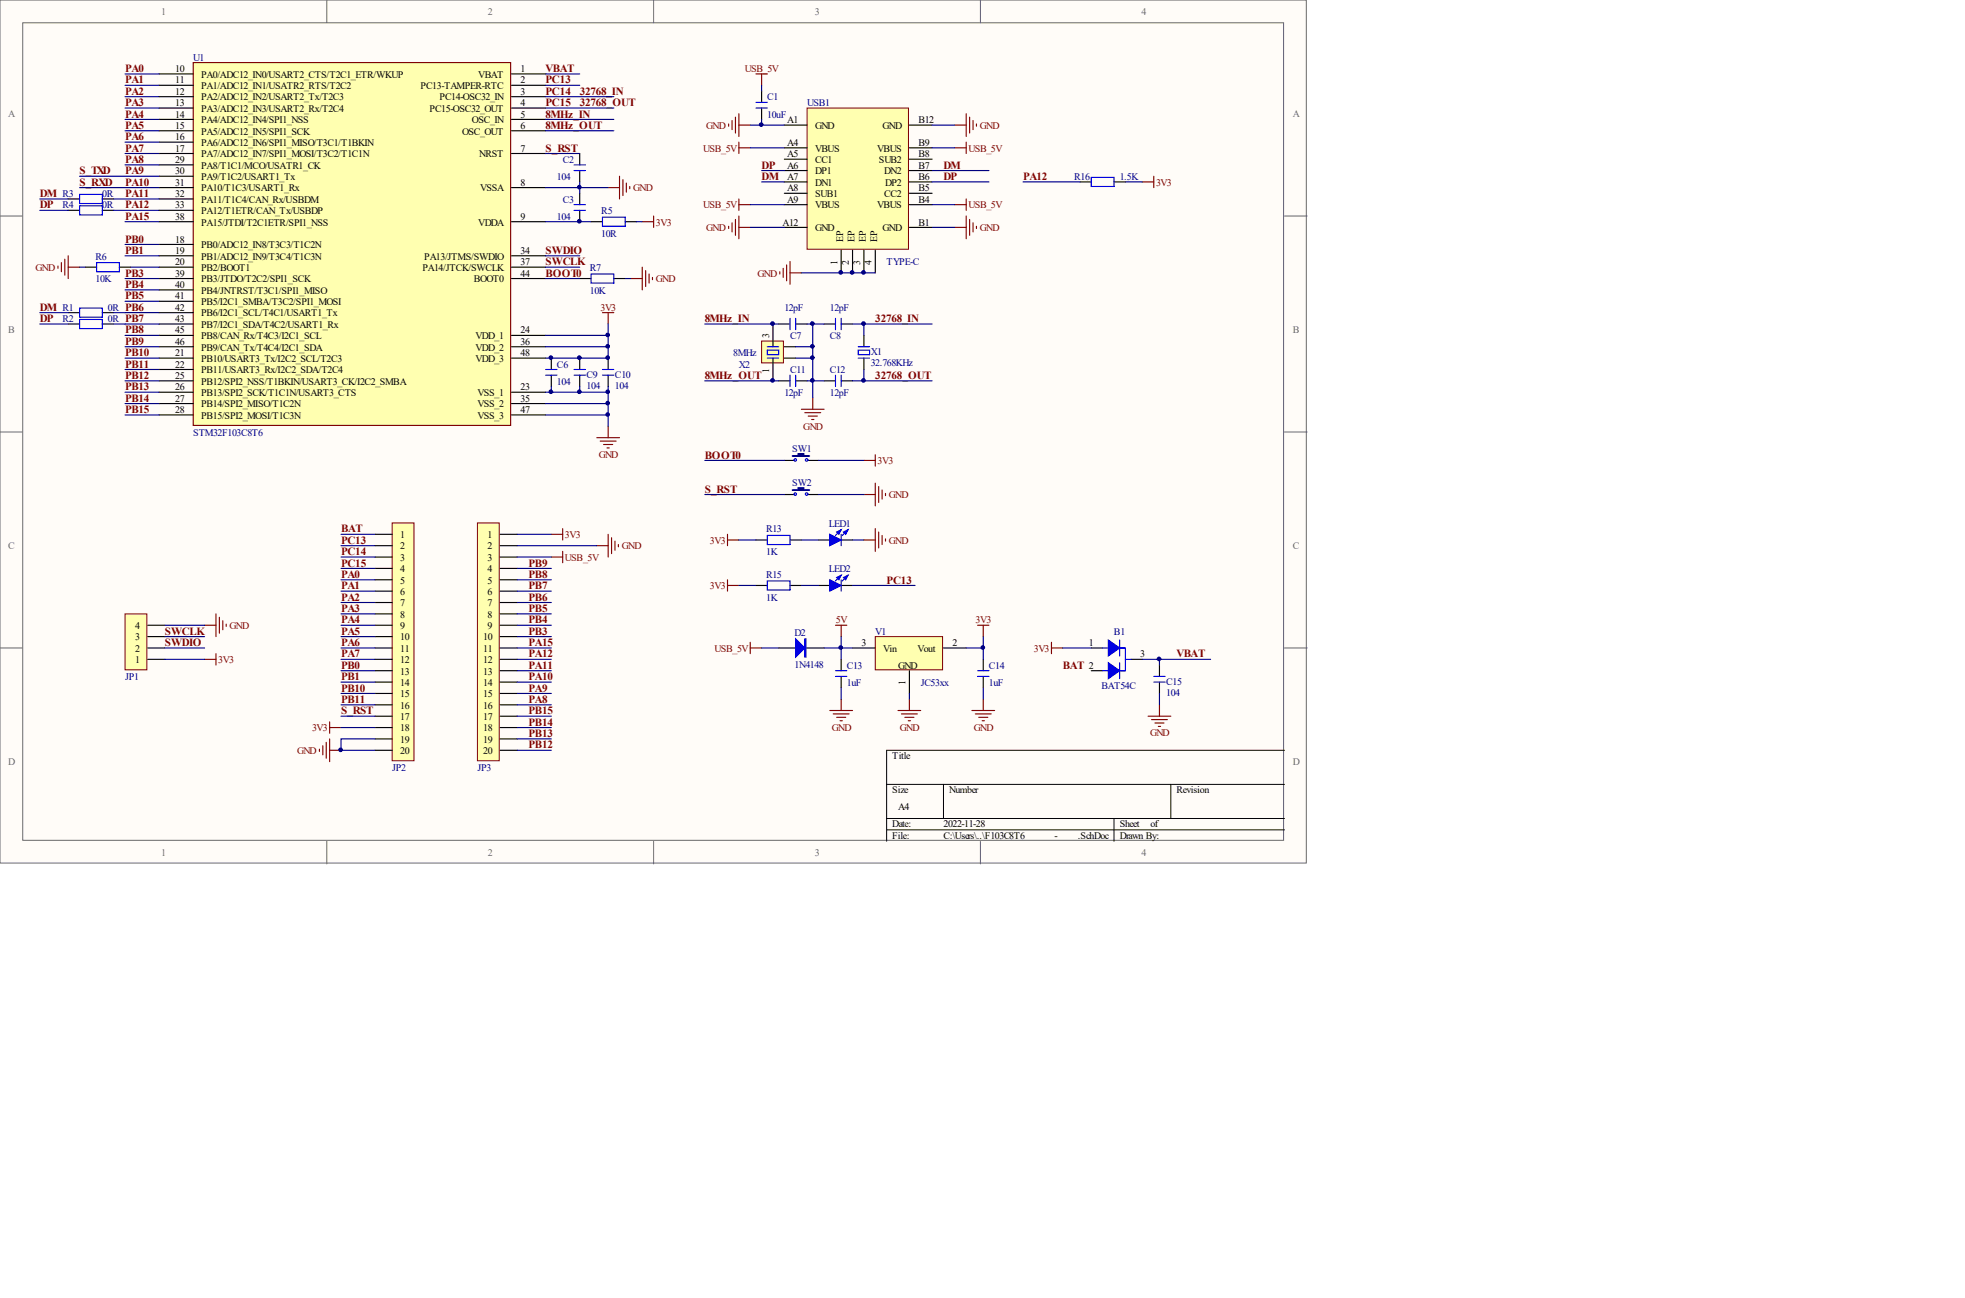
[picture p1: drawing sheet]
<svg xmlns="http://www.w3.org/2000/svg" width="292mm" height="193mm" viewBox="0 0 292 193" stroke-linecap="round" stroke-linejoin="round" font-family="sans-serif">
<g fill="#fffcf8" stroke="#696969" stroke-width=".15">
<path d="M0 0h194.2v128.3h-194.2z"/>
<path d="M3.4 3.4h187.4v121.5h-187.4z"/>
</g>
<path d="M48.6 0v3.4M97.2 0v3.4M145.7 0v3.4M0 32.1h3.4M190.9 32.1h3.4M0 64.2h3.4M190.9 64.2h3.4M0 96.3h3.4M190.9 96.3h3.4M48.6 125.1v3.3M97.2 125.1v3.3M145.7 125.1v3.3" fill="none" stroke="#696969" stroke-width=".15"/>
<path d="M131.8 116.6h59.1M140.2 116.6v5.1M174 116.6v5.1M190.9 111.5h-59.1v13.6M131.8 121.7h59.1M131.8 123.4h59.1M165.6 121.7v3.4" fill="none" stroke="#000" stroke-width=".15"/>
<path d="M28.7 9.3h47.2v53.9h-47.2z" fill="#ffffb0" stroke="#800000" stroke-width=".17"/>
<g fill="none" stroke="#000" stroke-width=".17">
<path d="M23.7 11h5M23.7 12.7h5M23.7 14.4h5M23.7 16.1h5M23.7 17.8h5M23.7 19.4h5M76 11h5.1M76 12.7h5.1M76 14.4h5.1M76 16.1h5.1M76 17.8h5.1M76 19.4h5.1"/>
<path d="M23.7 22.8h5M23.7 27.9h5M23.7 33h5M23.7 21.1h5M23.7 36.3h5M23.7 38h5M23.7 39.7h5M23.7 24.5h5M23.7 26.2h5M23.7 29.6h5M23.7 31.3h5M76 22.8h5.1"/>
<path d="M76 27.9h5.1M76 33h5.1M76 38h5.1M76 39.7h5.1M86.2 22.8v1.7M86.2 25.4v1.6M86.2 28.7v1.7M86.2 31.3v1.7M87.9 33h1.7M92.9 33h1.7M23.7 53.2h5M23.7 54.9h5"/>
<path d="M23.7 58.3h5M23.7 49.9h5M23.7 56.6h5M23.7 51.6h5M23.7 41.4h5M23.7 43.1h5M23.7 44.8h5M23.7 46.5h5M23.7 48.2h5M76 53.2h5.1M76 58.3h5.1M76 49.9h5.1"/>
<path d="M76 51.6h5.1M76 41.4h5.1M82 53.2v1.7M82 55.8v1.7M86.2 41.4h1.7M86.2 53.2v1.7M86.2 55.8v1.7M90.4 53.2v1.7M90.4 55.8v1.7M91.2 41.4h1.7M23.7 60h5M23.7 61.7h5"/>
<path d="M76 60h5.1M76 61.7h5.1"/>
</g>
<path d="M85.3 25.4h1.7M85.3 24.5h1.7M85.3 31.3h1.7M85.3 30.4h1.7M89.6 32.3h3.3v1.3h-3.3zM81.1 55.8h1.7M81.1 54.9h1.7M85.3 55.8h1.7M85.3 54.9h1.7M87.9 40.7h3.3v1.4h-3.3zM89.6 55.8h1.6M89.6 54.9h1.6" fill="none" stroke="#00f" stroke-width=".17"/>
<g fill="none" stroke="#800000" stroke-width=".17">
<path d="M90.4 27.9h1.7M92.1 26.2v3.4M92.6 26.7v2.4M93.1 27.2v1.4M93.6 27.7v.4M95.5 33h1.7M95.5 39.7v3.4M97.2 32.1v1.7M89.6 46.5h1.6M90.4 46.5v1.7M93.8 41.4h1.7M96 40.2v2.4"/>
<path d="M96.5 40.7v1.4M97 41.2v.4M88.7 65.1h3.4M89.2 65.6h2.4M89.7 66.1h1.4M90.2 66.6h.4M90.4 63.4v1.7"/>
</g>
<path d="M120 16.1h15v21h-15z" fill="#ffffb0" stroke="#800000" stroke-width=".15"/>
<g fill="none" stroke="#000" stroke-width=".17">
<path d="M113.2 13.5v1.7M113.2 16.1v1.7M116.6 18.6h3.4M135.2 18.6h3.4M116.6 33.8h3.4M116.6 30.4h3.4M116.6 28.7h3.4M116.6 27h3.4M116.6 25.4h3.4M116.6 23.7h3.4M116.6 22h3.4M125 37.2v3.4"/>
<path d="M126.7 37.2v3.4M128.4 37.2v3.4M130.1 37.2v3.4M135.2 33.8h3.4M135.2 30.4h3.4M135.2 28.7h3.4M135.2 27h3.4M135.2 25.4h3.4M135.2 23.7h3.4M135.2 22h3.4M116.6 53.2h1.7M116.6 51.6h1.7"/>
</g>
<path d="M112.4 15.2h1.7M112.4 16.1h1.7" fill="none" stroke="#00f" stroke-width=".17"/>
<g fill="none" stroke="#800000" stroke-width=".17">
<path d="M108.3 18.4v.4M108.8 17.9v1.4M109.3 17.4v2.4M109.8 16.9v3.4M109.8 18.6h1.7M112.4 11h1.7M113.2 11v1.7M141.9 18.6h1.7M143.6 16.9v3.4M144.1 17.4v2.4M144.6 17.9v1.4M145.1 18.4v.4"/>
<path d="M108.3 33.6v.4M108.8 33.1v1.4M109.3 32.6v2.4M109.8 21.1v1.7M109.8 29.6v1.7M109.8 32.1v3.4M109.8 33.8h1.7M109.8 22h1.7M109.8 30.4h1.7M116.4 39.9v1.3M116.9 39.4v2.3M117.4 38.9v3.4"/>
<path d="M141.9 33.8h1.7M141.9 22h1.7M141.9 30.4h1.7M143.6 21.1v1.7M143.6 29.6v1.7M143.6 32.1v3.4M144.1 32.6v2.4M144.6 33.1v1.4M145.1 33.6v.4M115.9 40.4v.3M117.4 40.6h1.7"/>
</g>
<path d="M113.2 50.7h3.3v3.3h-3.3z" fill="#ffffb0" stroke="#800000" stroke-width=".15"/>
<g fill="none" stroke="#000" stroke-width=".17">
<path d="M114.9 48.2v3.4M114.9 53.2v3.4M115.7 48.2h1.7M115.7 56.6h1.7M118.3 48.2h1.7M118.3 56.6h1.7M122.5 48.2h1.7M122.5 56.6h1.7M125 48.2h1.7M125 56.6h1.7M128.4 49.9v1.7M128.4 53.2v1.7"/>
<path d="M116.6 68.4h1.7M120 68.4h1.7"/>
</g>
<g fill="none" stroke="#00f" stroke-width=".17">
<path d="M114.1 52.1h1.6v.6h-1.6zM114.1 53.2h1.6M114.1 51.6h1.6M117.4 47.3v1.7M117.4 55.8v1.7M118.3 47.3v1.7M118.3 55.8v1.7M124.2 47.3v1.7M124.2 55.8v1.7M125 47.3v1.7M125 55.8v1.7M127.6 52.1h1.7v.6h-1.7z"/>
<path d="M127.6 53.2h1.7M127.6 51.6h1.7"/>
</g>
<path d="M120.8 59.2v1.6M119.1 60.8h3.4M119.6 61.4h2.4M120.1 61.9h1.4M120.6 62.4h.4" fill="none" stroke="#800000" stroke-width=".17"/>
<g fill="#fff" stroke="#00f" stroke-width=".17">
<circle cx="118.2" cy="68.4" r=".19"/>
<circle cx="119.9" cy="68.4" r=".19"/>
</g>
<g fill="#000080" stroke="#000080" stroke-width=".15">
<path d="M117.8 67.8h2.5z"/>
<path d="M118.6 67.4h.9v.2h-.9z"/>
</g>
<path d="M116.6 73.5h1.7M120 73.5h1.7" fill="none" stroke="#000" stroke-width=".17"/>
<g fill="#fff" stroke="#00f" stroke-width=".17">
<circle cx="118.2" cy="73.5" r=".19"/>
<circle cx="119.9" cy="73.5" r=".19"/>
</g>
<g fill="#000080" stroke="#000080" stroke-width=".15">
<path d="M117.8 72.8l2.5 .1z"/>
<path d="M118.6 72.5h.9v.2h-.9z"/>
</g>
<path d="M108.1 79.4v1.7M128.4 73.5h1.7M130.1 71.8v3.4M130.1 78.6v3.4M130.6 72.3v2.4M130.6 79.1v2.4M131.1 72.8v1.4M131.1 79.6v1.4M131.6 73.4v.3M108.1 80.3h1.7M128.4 80.3h1.7M131.6 80.1v.3" fill="none" stroke="#800000" stroke-width=".17"/>
<path d="M112.4 80.3h1.7M117.4 80.3h1.7M121.7 80.3h1.7M125 80.3h1.7" fill="none" stroke="#000" stroke-width=".17"/>
<path d="M114.1 79.6h3.3v1.4h-3.3zM125 78.8l-.8 .8M125 79.4v1.7M126.1 78.8l-.9 .8" fill="none" stroke="#00f" stroke-width=".17"/>
<g fill="#00f" stroke="#00f" stroke-width=".17">
<path d="M123.4 79.4l1.6 .9-1.6 .8z"/>
<path d="M124.4 79.1l.6-.3-.3 .6z"/>
<path d="M125.4 79.1l.7-.3-.4 .6z"/>
</g>
<path d="M130.1 94.6h10v5h-10z" fill="#ffffb0" stroke="#800000" stroke-width=".15"/>
<g fill="none" stroke="#000" stroke-width=".17">
<path d="M115.7 96.3h2.6M119.8 96.3h2.7M125 98v1.7M126.7 96.3h3.4M135.2 99.7v3.4M140.2 96.3h3.4M146.2 98v1.7M162.2 96.3h1.7M162.2 99.7h1.7M168.1 98h1.7M172.4 98.9v1.7M125 100.6v1.6"/>
<path d="M146.2 100.6v1.6M172.4 101.4v1.7"/>
</g>
<g fill="#00f" stroke="#00f" stroke-width=".17">
<path d="M118.3 95l1.3 1.3-1.3 1.4z"/>
<path d="M164.8 95.2l1.6 1.1-1.6 1.2z"/>
<path d="M164.8 98.5l1.6 1.2-1.6 1.2z"/>
<path d="M119.6 95h.2v2.7h-.2z" fill-rule="evenodd"/>
</g>
<g fill="none" stroke="#800000" stroke-width=".17">
<path d="M111.5 95.5v1.7M111.5 96.3h1.7M124.2 93h1.7M125 93v1.6M145.3 93h1.7M146.2 93v1.6M156.3 96.3h1.7M156.3 95.5v1.7M123.4 105.6h3.3M123.9 106.1h2.3M124.4 106.6h1.3M124.9 107.1h.3"/>
<path d="M125 103.9v1.7M133.5 105.6h3.4M134 106.1h2.4M134.5 106.6h1.4M135 107.1h.3M135.2 103.9v1.7M144.5 105.6h3.4M145 106.1h2.3M145.5 106.6h1.3M146 107.1h.3M146.2 103.9v1.7M170.7 106.5h3.3"/>
<path d="M171.2 107h2.3M171.7 107.5h1.3M172.2 108h.3M172.4 104.8v1.7"/>
</g>
<path d="M124.2 99.7h1.7M145.3 99.7h1.7M163.9 96.3h3.4h-.7M163.9 99.7h3.4h-.7M166.4 95.2v2.3M166.4 98.5v2.4M167.3 96.3v3.4M167.3 98h.8M124.2 100.6h1.7M145.3 100.6h1.7M171.5 100.6h1.7M171.5 101.4h1.7" fill="none" stroke="#00f" stroke-width=".17"/>
<path d="M18.6 91.3h3.2v8.3h-3.2z" fill="#ffffb0" stroke="#800000" stroke-width=".15"/>
<path d="M22 98h2.5M22 96.3h2.5M22 94.6h2.5M22 93h2.5" fill="none" stroke="#000" stroke-width=".17"/>
<path d="M58.3 77.7h3.2v35.4h-3.2z" fill="#ffffb0" stroke="#800000" stroke-width=".15"/>
<g fill="none" stroke="#000" stroke-width=".17">
<path d="M55.8 79.4h2.5M55.8 81.1h2.5M55.8 82.8h2.5M55.8 84.5h2.5M55.8 86.2h2.5M55.8 87.9h2.5M55.8 89.6h2.5M55.8 91.3h2.5M55.8 93h2.5M55.8 94.6h2.5M55.8 96.3h2.5M55.8 98h2.5"/>
<path d="M55.8 99.7h2.5M55.8 101.4h2.5M55.8 103.1h2.5M55.8 104.8h2.5M55.8 106.5h2.5M55.8 108.2h2.5M55.8 109.9h2.5M55.8 111.5h2.5"/>
</g>
<path d="M71 77.7h3.2v35.4h-3.2z" fill="#ffffb0" stroke="#800000" stroke-width=".15"/>
<g fill="none" stroke="#000" stroke-width=".17">
<path d="M10.1 29.6h1.7M10.1 31.3h1.7M12.7 39.7h1.7M15.2 29.6h1.7M15.2 31.3h1.7M17.7 39.7h1.7M160.5 27h1.7M165.6 27h1.7M10.1 46.5h1.7M10.1 48.2h1.7M15.2 46.5h1.7M15.2 48.2h1.7"/>
<path d="M74.3 79.4h2.6M74.3 81.1h2.6M74.3 82.8h2.6M74.3 84.5h2.6M74.3 86.2h2.6M74.3 87.9h2.6M74.3 89.6h2.6M74.3 91.3h2.6M74.3 93h2.6M74.3 94.6h2.6M74.3 96.3h2.6M74.3 98h2.6"/>
<path d="M74.3 99.7h2.6M112.4 87h1.7M117.4 87h1.7M121.7 87h1.7M125 87h1.7M74.3 101.4h2.6M74.3 103.1h2.6M74.3 104.8h2.6M74.3 106.5h2.6M74.3 108.2h2.6M74.3 109.9h2.6M74.3 111.5h2.6"/>
</g>
<g fill="none" stroke="#800000" stroke-width=".17">
<path d="M8.6 39.6v.3M9.1 39v1.4M9.6 38.5v2.4M10.1 38v3.4M10.1 39.7h1.7M169.8 27h1.7M171.5 26.2v1.7M82 79.4h1.6M83.6 78.6v1.7M90.4 79.4v3.4M90.9 79.9v2.4M128.4 68.4h1.7"/>
<path d="M130.1 67.6v1.7M30.4 98h1.7M30.4 93h1.7M32.1 91.3v3.3M32.1 97.2v1.7M32.6 91.8v2.3M33.1 92.3v1.3M33.6 92.8v.3M82 82.8h1.6M83.6 82v1.7M88.7 81.1h1.7M91.4 80.4v1.4"/>
<path d="M91.9 81v.3M108.1 86.2v1.7M108.1 87h1.7M47.5 111.4v.3M48 110.9v1.3M48.5 110.4v2.3M49 107.3v1.7M49 109.9v3.3M49 108.2h1.7M49 111.5h1.7"/>
</g>
<path d="M11.8 28.9h3.4v1.4h-3.4zM11.8 30.6h3.4v1.3h-3.4zM14.4 39h3.3v1.4h-3.3zM162.2 26.4h3.4v1.3h-3.4zM11.8 45.8h3.4v1.4h-3.4zM11.8 47.5h3.4v1.3h-3.4zM114.1 86.4h3.3v1.3h-3.3zM125 85.5l-.8 .9M125 86.2v1.7M126.1 85.5l-.9 .9" fill="none" stroke="#00f" stroke-width=".17"/>
<g fill="#00f" stroke="#00f" stroke-width=".17">
<path d="M123.4 86.2l1.6 .8-1.6 .9z"/>
<path d="M124.4 85.9l.6-.4-.3 .7z"/>
<path d="M125.4 85.9l.7-.4-.4 .7z"/>
</g>
<g fill="none" stroke="#000080" stroke-width=".17">
<path d="M18.6 11h5.1M18.6 12.7h5.1M18.6 14.4h5.1M18.6 16.1h5.1M18.6 17.8h5.1M18.6 19.4h5.1M81.1 11h5.1M81.1 12.7h5.1M81.1 14.4h10.1M81.1 16.1h10.1M81.1 17.8h10.1M81.1 19.4h10.1"/>
<path d="M111.5 18.6h5.1M113.2 12.7v.8M113.2 17.8v.8M138.6 18.6h3.3M5.9 31.3h4.2M5.9 29.6h4.2M11.8 39.7h.9M11.8 27.9h11.9M11.8 26.2h11.9M16.9 31.3h6.8M16.9 29.6h6.8M18.6 21.1h5.1"/>
<path d="M18.6 22.8h5.1M18.6 24.5h5.1M18.6 33h5.1M18.6 36.3h5.1M18.6 38h5.1M19.4 39.7h4.3M81.1 22.8h5.1M81.1 33h6.8M81.1 38h5.1M81.1 39.7h5.1M81.1 27.9h9.3M86.2 27v1.7"/>
<path d="M94.6 33h.9M111.5 22h5.1M111.5 30.4h5.1M111.5 33.8h5.1M113.2 25.4h3.4M113.2 27h3.4M138.6 22h3.3M138.6 25.4h8.4M138.6 27h8.4M138.6 30.4h3.3M138.6 33.8h3.3M152.1 27h8.4"/>
<path d="M167.3 27h2.5M18.6 41.4h5.1M18.6 43.1h5.1M18.6 44.8h5.1M18.6 46.5h5.1M18.6 48.2h5.1M18.6 49.9h5.1M18.6 51.6h5.1M18.6 53.2h5.1M18.6 54.9h5.1M18.6 56.6h5.1M18.6 58.3h5.1"/>
<path d="M81.1 49.9h9.3v3.3h-9.3M81.1 41.4h5.1M81.1 51.6h9.3M81.1 58.3h9.3M82 57.5v.8M86.2 57.5v.8M90.4 57.5v4.2h-9.3M90.4 48.2v1.7M92.9 41.4h.9M104.8 48.2h10.9M104.8 56.6h10.9M118.3 51.6h2.5"/>
<path d="M118.3 53.2h2.5M119.1 40.6h11M120 48.2h2.5M120 56.6h2.5M120.8 48.2v11M126.7 48.2h11.9M126.7 56.6h11.9M128.4 48.2v1.7M128.4 54.9v1.7M18.6 60h5.1M18.6 61.7h5.1M50.7 79.4h5.1"/>
<path d="M76.9 79.4h5.1M81.1 60h9.3M90.4 61.7v1.7M104.8 68.4h11.8M104.8 73.5h11.8M121.7 68.4h6.7M121.7 73.5h6.7M24.5 96.3h5.9M24.5 98h5.9M24.5 94.6h5.9M24.5 93h5.9M50.7 96.3h5.1"/>
<path d="M50.7 98h5.1M50.7 94.6h5.1M50.7 93h5.1M50.7 81.1h5.1M50.7 82.8h5.1M50.7 84.5h5.1M50.7 86.2h5.1M50.7 87.9h5.1M50.7 89.6h5.1M50.7 91.3h5.1M50.7 99.7h5.1M76.9 96.3h5.1"/>
<path d="M76.9 98h5.1M76.9 94.6h5.1M76.9 93h5.1M76.9 81.1h11.8M76.9 82.8h5.1M76.9 84.5h5.1M76.9 86.2h5.1M76.9 87.9h5.1M76.9 89.6h5.1M76.9 91.3h5.1M76.9 99.7h5.1M109.8 80.3h2.6"/>
<path d="M109.8 87h2.6M113.2 96.3h2.5M119.1 80.3h2.6M119.1 87h2.6M122.5 96.3h4.2M125 94.6v3.4M126.7 80.3h1.7M126.7 87h9.3M143.6 96.3h2.6v1.7M146.2 94.6v1.7M158 96.3h4.2M169.8 98h10.2"/>
<path d="M172.4 98v.9M50.7 101.4h5.1M50.7 103.1h5.1M50.7 104.8h5.1M50.7 106.5h5.1M50.7 108.2h5.1M55.8 109.9h-5.1v1.6h5.1M76.9 101.4h5.1M76.9 103.1h5.1M76.9 104.8h5.1M76.9 106.5h5.1M76.9 108.2h5.1"/>
<path d="M76.9 109.9h5.1M76.9 111.5h5.1M125 102.2v1.7M135.2 103.1v.8M146.2 102.2v1.7M172.4 103.1v1.7"/>
</g>
<path d="M5.9 46.5h4.2M5.9 48.2h4.2M16.9 46.5h1.7M16.9 48.2h1.7" fill="none" stroke="#11037f" stroke-width=".17"/>
<g fill="#000080" stroke="#000080" stroke-width=".15">
<circle cx="50.6" cy="111.5" r=".27"/>
<circle cx="81.9" cy="58.2" r=".27"/>
<circle cx="81.9" cy="53.2" r=".27"/>
<circle cx="86.1" cy="58.2" r=".27"/>
<circle cx="86.1" cy="53.2" r=".27"/>
<circle cx="86.1" cy="32.9" r=".27"/>
<circle cx="86.1" cy="27.8" r=".27"/>
<circle cx="90.3" cy="61.6" r=".27"/>
<circle cx="90.3" cy="59.9" r=".27"/>
<circle cx="90.3" cy="58.2" r=".27"/>
<circle cx="90.3" cy="53.2" r=".27"/>
<circle cx="90.3" cy="51.5" r=".27"/>
<circle cx="90.3" cy="49.8" r=".27"/>
<circle cx="113.1" cy="18.5" r=".27"/>
<circle cx="114.8" cy="56.6" r=".27"/>
<circle cx="114.8" cy="48.1" r=".27"/>
<circle cx="120.7" cy="56.6" r=".27"/>
<circle cx="120.7" cy="53.2" r=".27"/>
<circle cx="120.7" cy="51.5" r=".27"/>
<circle cx="120.7" cy="48.1" r=".27"/>
<circle cx="125" cy="96.3" r=".27"/>
<circle cx="125" cy="40.5" r=".27"/>
<circle cx="126.7" cy="40.5" r=".27"/>
<circle cx="128.4" cy="56.6" r=".27"/>
<circle cx="128.4" cy="48.1" r=".27"/>
<circle cx="128.4" cy="40.5" r=".27"/>
<circle cx="146.1" cy="96.3" r=".27"/>
<circle cx="172.3" cy="98" r=".27"/>
</g>
<g font-size="1.6" fill="#800000">
<text x="18.6" y="10.7">PA0</text>
<text x="81.1" y="10.7">VBAT</text>
<text x="18.6" y="12.4">PA1</text>
<text x="18.6" y="14.1">PA2</text>
<text x="18.6" y="15.8">PA3</text>
<text x="18.6" y="17.5">PA4</text>
<text x="81.1" y="12.4">PC13</text>
<text x="81.1" y="14.1">PC14</text>
<text x="81.1" y="15.8">PC15</text>
<text x="81.1" y="17.5">8MHz_IN</text>
<text x="86.2" y="14.1">32768_IN</text>
<text x="86.2" y="15.8">32768_OUT</text>
<text x="18.6" y="19.2">PA5</text>
<text x="18.6" y="20.9">PA6</text>
<text x="18.6" y="22.5">PA7</text>
<text x="81.1" y="19.2">8MHz_OUT</text>
<text x="81.1" y="22.5">S_RST</text>
<text x="5.9" y="29.3">DM R3</text>
<text x="11.8" y="25.9">S_TXD</text>
<text x="11.8" y="27.6">S_RXD</text>
<text x="18.6" y="24.2">PA8</text>
<text x="18.6" y="25.9">PA9</text>
<text x="18.6" y="27.6">PA10</text>
<text x="18.6" y="29.3">PA11</text>
<text x="113.2" y="25.1">DP</text>
<text x="113.2" y="26.8">DM</text>
<text x="140.2" y="26.8">DP</text>
<text x="140.2" y="25.1">DM</text>
<text x="152.1" y="26.8">PA12</text>
<text x="5.9" y="31">DP</text>
<text x="18.6" y="31">PA12</text>
<text x="18.6" y="32.7">PA15</text>
<text x="18.6" y="36.1">PB0</text>
<text x="18.6" y="37.8">PB1</text>
<text x="18.6" y="41.1">PB3</text>
<text x="81.1" y="37.8">SWDIO</text>
<text x="81.1" y="39.4">SWCLK</text>
<text x="81.1" y="41.1">BOOT0</text>
<text x="5.9" y="47.9">DP</text>
<text x="5.9" y="46.2">DM R1</text>
<text x="18.6" y="42.8">PB4</text>
<text x="18.6" y="44.5">PB5</text>
<text x="104.8" y="47.9">8MHz_IN</text>
<text x="130.1" y="47.9">32768_IN</text>
<text x="18.6" y="49.6">PB8</text>
<text x="18.6" y="51.3">PB9</text>
<text x="18.6" y="53">PB10</text>
<text x="18.6" y="54.7">PB11</text>
<text x="18.6" y="56.3">PB12</text>
<text x="18.6" y="58">PB13</text>
<text x="18.6" y="59.7">PB14</text>
<text x="104.8" y="56.3">8MHz_OUT</text>
<text x="130.1" y="56.3">32768_OUT</text>
<text x="18.6" y="61.4">PB15</text>
<text x="104.8" y="68.2">BOOT0</text>
<text x="104.8" y="73.2">S_RST</text>
<text x="50.7" y="79.2">BAT</text>
<text x="50.7" y="80.8">PC13</text>
<text x="50.7" y="82.5">PC14</text>
<text x="50.7" y="84.2">PC15</text>
<text x="50.7" y="85.9">PA0</text>
<text x="50.7" y="87.6">PA1</text>
<text x="50.7" y="89.3">PA2</text>
<text x="78.6" y="89.3">PB6</text>
<text x="78.6" y="87.6">PB7</text>
<text x="78.6" y="85.9">PB8</text>
<text x="78.6" y="84.2">PB9</text>
<text x="131.8" y="86.8">PC13</text>
<text x="24.5" y="94.4">SWCLK</text>
<text x="50.7" y="91">PA3</text>
<text x="50.7" y="92.7">PA4</text>
<text x="50.7" y="94.4">PA5</text>
<text x="78.6" y="94.4">PB3</text>
<text x="78.6" y="92.7">PB4</text>
<text x="78.6" y="91">PB5</text>
<text x="24.5" y="96.1">SWDIO</text>
<text x="50.7" y="96.1">PA6</text>
<text x="50.7" y="97.7">PA7</text>
<text x="50.7" y="99.4">PB0</text>
<text x="50.7" y="101.1">PB1</text>
<text x="78.6" y="101.1">PA10</text>
<text x="78.6" y="99.4">PA11</text>
<text x="78.6" y="97.7">PA12</text>
<text x="78.6" y="96.1">PA15</text>
<text x="158" y="99.4">BAT 2</text>
<text x="174.9" y="97.7">VBAT</text>
<text x="50.7" y="102.8">PB10</text>
<text x="50.7" y="104.5">PB11</text>
<text x="50.7" y="106.2">S_RST</text>
<text x="78.6" y="104.5">PA8</text>
<text x="78.6" y="102.8">PA9</text>
<text x="78.6" y="107.9">PB14</text>
<text x="78.6" y="106.2">PB15</text>
<text x="78.6" y="111.3">PB12</text>
<text x="78.6" y="109.6">PB13</text>
</g>
<g font-size="1.5" fill="#696969">
<text x="24" y="2.2">1</text>
<text x="72.5" y="2.2">2</text>
<text x="121.1" y="2.2">3</text>
<text x="169.7" y="2.2">4</text>
<text x="1.2" y="17.4">A</text>
<text x="192.2" y="17.4">A</text>
<text x="1.2" y="49.5">B</text>
<text x="192.2" y="49.5">B</text>
<text x="1.2" y="81.6">C</text>
<text x="192.2" y="81.6">C</text>
<text x="1.2" y="113.7">D</text>
<text x="192.2" y="113.7">D</text>
<text x="24" y="127.3">1</text>
<text x="72.5" y="127.3">2</text>
<text x="121.1" y="127.3">3</text>
<text x="169.7" y="127.3">4</text>
</g>
<g font-size="1.5">
<text x="26" y="10.7">10</text>
<text x="29.9" y="11.6">PA0/ADC12_IN0/USART2_CTS/T2C1_ETR/WKUP</text>
<text x="71.1" y="11.6">VBAT</text>
<text x="77.4" y="10.7">1</text>
<text x="26" y="12.4">11</text>
<text x="26" y="14.1">12</text>
<text x="26" y="15.8">13</text>
<text x="26" y="17.5">14</text>
<text x="29.9" y="13.2">PA1/ADC12_IN1/USATR2_RTS/T2C2</text>
<text x="29.9" y="14.9">PA2/ADC12_IN2/USART2_Tx/T2C3</text>
<text x="29.9" y="16.6">PA3/ADC12_IN3/USART2_Rx/T2C4</text>
<text x="62.5" y="13.2">PC13-TAMPER-RTC</text>
<text x="63.9" y="16.6">PC15-OSC32_OUT</text>
<text x="65.3" y="14.9">PC14-OSC32_IN</text>
<text x="77.4" y="12.4">2</text>
<text x="77.4" y="14.1">3</text>
<text x="77.4" y="15.8">4</text>
<text x="77.4" y="17.5">5</text>
<text x="26" y="19.2">15</text>
<text x="26" y="20.9">16</text>
<text x="26" y="22.5">17</text>
<text x="29.9" y="18.3">PA4/ADC12_IN4/SPI1_NSS</text>
<text x="29.9" y="20">PA5/ADC12_IN5/SPI1_SCK</text>
<text x="29.9" y="21.7">PA6/ADC12_IN6/SPI1_MISO/T3C1/T1BKIN</text>
<text x="29.9" y="23.4">PA7/ADC12_IN7/SPI1_MOSI/T3C2/T1C1N</text>
<text x="68.7" y="20">OSC_OUT</text>
<text x="70.2" y="18.3">OSC_IN</text>
<text x="71.2" y="23.4">NRST</text>
<text x="77.4" y="19.2">6</text>
<text x="77.4" y="22.5">7</text>
<text x="117" y="23.4">A5</text>
<text x="117" y="21.7">A4</text>
<text x="117" y="18.3">A1</text>
<text x="121.2" y="22.5">VBUS</text>
<text x="121.2" y="19.2">GND</text>
<text x="130.4" y="22.5">VBUS</text>
<text x="131.2" y="19.2">GND</text>
<text x="136.5" y="18.3">B12</text>
<text x="136.5" y="21.7">B9</text>
<text x="136.5" y="23.4">B8</text>
<text x="26" y="24.2">29</text>
<text x="26" y="25.9">30</text>
<text x="26" y="27.6">31</text>
<text x="26" y="29.3">32</text>
<text x="29.9" y="25.1">PA8/T1C1/MCO/USATR1_CK</text>
<text x="29.9" y="26.8">PA9/T1C2/USART1_Tx</text>
<text x="29.9" y="28.5">PA10/T1C3/USART1_Rx</text>
<text x="71.4" y="28.5">VSSA</text>
<text x="77.4" y="27.6">8</text>
<text x="117" y="28.5">A8</text>
<text x="117" y="26.8">A7</text>
<text x="117" y="25.1">A6</text>
<text x="121.2" y="29.3">SUB1</text>
<text x="121.2" y="27.6">DN1</text>
<text x="121.2" y="25.9">DP1</text>
<text x="121.2" y="24.2">CC1</text>
<text x="130.7" y="24.2">SUB2</text>
<text x="131.4" y="25.9">DN2</text>
<text x="131.4" y="29.3">CC2</text>
<text x="131.6" y="27.6">DP2</text>
<text x="136.5" y="25.1">B7</text>
<text x="136.5" y="26.8">B6</text>
<text x="136.5" y="28.5">B5</text>
<text x="26" y="31">33</text>
<text x="26" y="32.7">38</text>
<text x="29.9" y="30.1">PA11/T1C4/CAN_Rx/USBDM</text>
<text x="29.9" y="31.8">PA12/T1ETR/CAN_Tx/USBDP</text>
<text x="29.9" y="33.5">PA15/JTDI/T2C1ETR/SPI1_NSS</text>
<text x="71.1" y="33.5">VDDA</text>
<text x="77.4" y="32.7">9</text>
<text x="116.3" y="33.5">A12</text>
<text x="117" y="30.1">A9</text>
<text x="121.2" y="34.4">GND</text>
<text x="121.2" y="31">VBUS</text>
<text x="130.4" y="31">VBUS</text>
<text x="131.2" y="34.4">GND</text>
<text x="136.5" y="30.1">B4</text>
<text x="136.5" y="33.5">B1</text>
<text x="26" y="36.1">18</text>
<text x="26" y="37.8">19</text>
<text x="26" y="39.4">20</text>
<text x="26" y="41.1">39</text>
<text x="29.9" y="36.9">PB0/ADC12_IN8/T3C3/T1C2N</text>
<text x="29.9" y="38.6">PB1/ADC12_IN9/T3C4/T1C3N</text>
<text x="29.9" y="40.3">PB2/BOOT1</text>
<text x="29.9" y="42">PB3/JTDO/T2C2/SPI1_SCK</text>
<text x="62.8" y="40.3">PA14/JTCK/SWCLK</text>
<text x="63.1" y="38.6">PA13/JTMS/SWDIO</text>
<text x="70.4" y="42">BOOT0</text>
<text x="77.4" y="37.8">34</text>
<text x="77.4" y="39.4">37</text>
<text x="77.4" y="41.1">44</text>
<text x="124.5" y="39.3" transform="rotate(-90 124.5 39.3)">1</text>
<text x="125.3" y="36" transform="rotate(-90 125.3 36)">EP</text>
<text x="126.2" y="39.3" transform="rotate(-90 126.2 39.3)">2</text>
<text x="127" y="36" transform="rotate(-90 127 36)">EP</text>
<text x="127.9" y="39.3" transform="rotate(-90 127.9 39.3)">3</text>
<text x="128.7" y="36" transform="rotate(-90 128.7 36)">EP</text>
<text x="129.5" y="39.3" transform="rotate(-90 129.5 39.3)">4</text>
<text x="130.4" y="36" transform="rotate(-90 130.4 36)">EP</text>
<text x="26" y="42.8">40</text>
<text x="26" y="44.5">41</text>
<text x="26" y="46.2">42</text>
<text x="26" y="47.9">43</text>
<text x="29.9" y="43.7">PB4/JNTRST/T3C1/SPI1_MISO</text>
<text x="29.9" y="45.4">PB5/I2C1_SMBA/T3C2/SPI1_MOSI</text>
<text x="29.9" y="47">PB6/I2C1_SCL/T4C1/USART1_Tx</text>
<text x="26" y="53">21</text>
<text x="26" y="49.6">45</text>
<text x="26" y="51.3">46</text>
<text x="29.9" y="53.8">PB10/USART3_Tx/I2C2_SCL/T2C3</text>
<text x="29.9" y="48.7">PB7/I2C1_SDA/T4C2/USART1_Rx</text>
<text x="29.9" y="50.4">PB8/CAN_Rx/T4C3/I2C1_SCL</text>
<text x="29.9" y="52.1">PB9/CAN_Tx/T4C4/I2C1_SDA</text>
<text x="70.7" y="50.4">VDD_1</text>
<text x="70.7" y="52.1">VDD_2</text>
<text x="70.7" y="53.8">VDD_3</text>
<text x="77.4" y="49.6">24</text>
<text x="77.4" y="51.3">36</text>
<text x="77.4" y="53">48</text>
<text x="114.3" y="50.2" transform="rotate(-90 114.3 50.2)">3</text>
<text x="26" y="54.6">22</text>
<text x="26" y="56.3">25</text>
<text x="26" y="58">26</text>
<text x="26" y="59.7">27</text>
<text x="29.9" y="55.5">PB11/USART3_Rx/I2C2_SDA/T2C4</text>
<text x="29.9" y="57.2">PB12/SPI2_NSS/T1BKIN/USART3_CK/I2C2_SMBA</text>
<text x="29.9" y="58.9">PB13/SPI2_SCK/T1C1N/USART3_CTS</text>
<text x="71" y="58.9">VSS_1</text>
<text x="77.4" y="58">23</text>
<text x="77.4" y="59.7">35</text>
<text x="114.3" y="55.4" transform="rotate(-90 114.3 55.4)">1</text>
<text x="26" y="61.4">28</text>
<text x="29.9" y="60.6">PB14/SPI2_MISO/T1C2N</text>
<text x="29.9" y="62.3">PB15/SPI2_MOSI/T1C3N</text>
<text x="71" y="60.6">VSS_2</text>
<text x="71" y="62.3">VSS_3</text>
<text x="77.4" y="61.4">47</text>
<text x="59.5" y="80">1</text>
<text x="59.5" y="81.7">2</text>
<text x="59.5" y="83.4">3</text>
<text x="72.5" y="80">1</text>
<text x="72.5" y="81.7">2</text>
<text x="72.5" y="83.4">3</text>
<text x="59.5" y="85.1">4</text>
<text x="59.5" y="86.8">5</text>
<text x="59.5" y="88.4">6</text>
<text x="72.5" y="85.1">4</text>
<text x="72.5" y="86.8">5</text>
<text x="72.5" y="88.4">6</text>
<text x="20.1" y="95.2">3</text>
<text x="20.1" y="93.5">4</text>
<text x="59.5" y="90.1">7</text>
<text x="59.5" y="91.8">8</text>
<text x="59.5" y="93.5">9</text>
<text x="59.5" y="95.2">10</text>
<text x="71.8" y="95.2">10</text>
<text x="72.5" y="90.1">7</text>
<text x="72.5" y="91.8">8</text>
<text x="72.5" y="93.5">9</text>
<text x="20.1" y="98.6">1</text>
<text x="20.1" y="96.9">2</text>
<text x="59.5" y="96.9">11</text>
<text x="59.5" y="98.6">12</text>
<text x="59.5" y="100.3">13</text>
<text x="59.5" y="102">14</text>
<text x="71.8" y="96.9">11</text>
<text x="71.8" y="98.6">12</text>
<text x="71.8" y="100.3">13</text>
<text x="71.8" y="102">14</text>
<text x="128.1" y="96.1">3</text>
<text x="131.3" y="96.9">Vin</text>
<text x="133.5" y="99.4">GND</text>
<text x="134.6" y="101.9" transform="rotate(-90 134.6 101.9)">1</text>
<text x="136.4" y="96.9">Vout</text>
<text x="141.6" y="96.1">2</text>
<text x="161.9" y="96.1">1</text>
<text x="169.5" y="97.7">3</text>
<text x="59.5" y="103.7">15</text>
<text x="59.5" y="105.3">16</text>
<text x="59.5" y="107">17</text>
<text x="71.8" y="103.7">15</text>
<text x="71.8" y="105.3">16</text>
<text x="71.8" y="107">17</text>
<text x="59.5" y="108.7">18</text>
<text x="59.5" y="110.4">19</text>
<text x="59.5" y="112.1">20</text>
<text x="71.8" y="108.7">18</text>
<text x="71.8" y="110.4">19</text>
<text x="71.8" y="112.1">20</text>
<text x="132.6" y="112.9">Title</text>
<text x="132.6" y="117.9">Size</text>
<text x="141.1" y="117.9">Number</text>
<text x="174.9" y="117.9">Revision</text>
<text x="132.6" y="123">Date:</text>
<text x="132.6" y="124.7">File:</text>
<text x="133.5" y="120.5">A4</text>
<text x="140.2" y="123">2022-11-28</text>
<text x="140.2" y="124.7">C:\Users\..\F103C8T6</text>
<text x="156.7" y="124.7">-</text>
<text x="160.2" y="124.7">.SchDoc</text>
<text x="166.4" y="123">Sheet</text>
<text x="166.4" y="124.7">Drawn By:</text>
<text x="171" y="123">of</text>
</g>
<g font-size="1.5" fill="#000080">
<text x="28.7" y="9">U1</text>
<text x="114.1" y="14.9">C1</text>
<text x="114.1" y="17.5">10uF</text>
<text x="120" y="15.8">USB1</text>
<text x="15.2" y="29.3">0R</text>
<text x="82.8" y="26.8">104</text>
<text x="83.6" y="24.2">C2</text>
<text x="159.7" y="26.8">R16</text>
<text x="166.4" y="26.8">1.5K</text>
<text x="9.3" y="31">R4</text>
<text x="15.2" y="31">0R</text>
<text x="82.8" y="32.7">104</text>
<text x="83.6" y="30.1">C3</text>
<text x="89.4" y="31.8">R5</text>
<text x="89.4" y="35.2">10R</text>
<text x="14.2" y="38.6">R6</text>
<text x="14.2" y="42">10K</text>
<text x="87.7" y="40.3">R7</text>
<text x="131.8" y="39.4">TYPE-C</text>
<text x="9.3" y="47.9">R2</text>
<text x="16.1" y="46.2">0R PB6</text>
<text x="16.1" y="47.9">0R PB7</text>
<text x="87.7" y="43.7">10K</text>
<text x="116.6" y="46.2">12pF</text>
<text x="123.4" y="46.2">12pF</text>
<text x="109" y="53">8MHz</text>
<text x="117.4" y="50.4">C7</text>
<text x="123.4" y="50.4">C8</text>
<text x="129.4" y="52.8">X1</text>
<text x="82.8" y="54.6">C6</text>
<text x="82.8" y="57.2">104</text>
<text x="87.2" y="56.2">C9</text>
<text x="87.2" y="57.9">104</text>
<text x="91.4" y="56.2">C10</text>
<text x="91.4" y="57.9">104</text>
<text x="109.8" y="54.6">X2</text>
<text x="116.6" y="58.9">12pF</text>
<text x="117.4" y="55.5">C11</text>
<text x="123.4" y="55.5">C12</text>
<text x="123.4" y="58.9">12pF</text>
<text x="129.4" y="54.5">32.768KHz</text>
<text x="28.7" y="64.8">STM32F103C8T6</text>
<text x="117.8" y="67.2">SW1</text>
<text x="117.8" y="72.2">SW2</text>
<text x="113.9" y="79.2">R13</text>
<text x="113.9" y="82.5">1K</text>
<text x="123.2" y="78.3">LED1</text>
<text x="113.9" y="85.9">R15</text>
<text x="113.9" y="89.3">1K</text>
<text x="123.2" y="85.1">LED2</text>
<text x="118.1" y="94.5">D2</text>
<text x="130.1" y="94.4">V1</text>
<text x="165.6" y="94.4">B1</text>
<text x="18.6" y="101.1">JP1</text>
<text x="118.1" y="99.3">1N4148</text>
<text x="125.9" y="99.4">C13</text>
<text x="125.9" y="102">1uF</text>
<text x="136.9" y="102">JC53xx</text>
<text x="147" y="99.4">C14</text>
<text x="147" y="102">1uF</text>
<text x="173.4" y="101.8">C15</text>
<text x="163.7" y="102.5">BAT54C</text>
<text x="173.4" y="103.5">104</text>
<text x="58.3" y="114.6">JP2</text>
<text x="71" y="114.6">JP3</text>
</g>
<g font-size="1.5" fill="#800000">
<text x="110.7" y="10.7">USB_5V</text>
<text x="104.5" y="22.5">USB_5V</text>
<text x="105" y="19.2">GND</text>
<text x="144" y="22.5">USB_5V</text>
<text x="145.7" y="19.2">GND</text>
<text x="94.1" y="28.5">GND</text>
<text x="171.8" y="27.6">3V3</text>
<text x="97.5" y="33.5">3V3</text>
<text x="104.5" y="31">USB_5V</text>
<text x="105" y="34.4">GND</text>
<text x="144" y="31">USB_5V</text>
<text x="145.7" y="34.4">GND</text>
<text x="5.3" y="40.3">GND</text>
<text x="97.5" y="42">GND</text>
<text x="112.6" y="41.1">GND</text>
<text x="89.3" y="46.2">3V3</text>
<text x="119.4" y="63.9">GND</text>
<text x="89" y="68.1">GND</text>
<text x="130.4" y="69">3V3</text>
<text x="132.1" y="74.1">GND</text>
<text x="84" y="80">3V3</text>
<text x="84" y="83.4">USB_5V</text>
<text x="92.4" y="81.7">GND</text>
<text x="105.5" y="80.8">3V3</text>
<text x="132.1" y="80.8">GND</text>
<text x="105.5" y="87.6">3V3</text>
<text x="34.1" y="93.5">GND</text>
<text x="124.2" y="92.7">5V</text>
<text x="145" y="92.7">3V3</text>
<text x="32.4" y="98.6">3V3</text>
<text x="106.2" y="96.9">USB_5V</text>
<text x="153.7" y="96.9">3V3</text>
<text x="44.2" y="112.1">GND</text>
<text x="46.4" y="108.7">3V3</text>
<text x="123.6" y="108.6">GND</text>
<text x="133.8" y="108.6">GND</text>
<text x="144.8" y="108.6">GND</text>
<text x="171" y="109.5">GND</text>
</g>
</svg>
